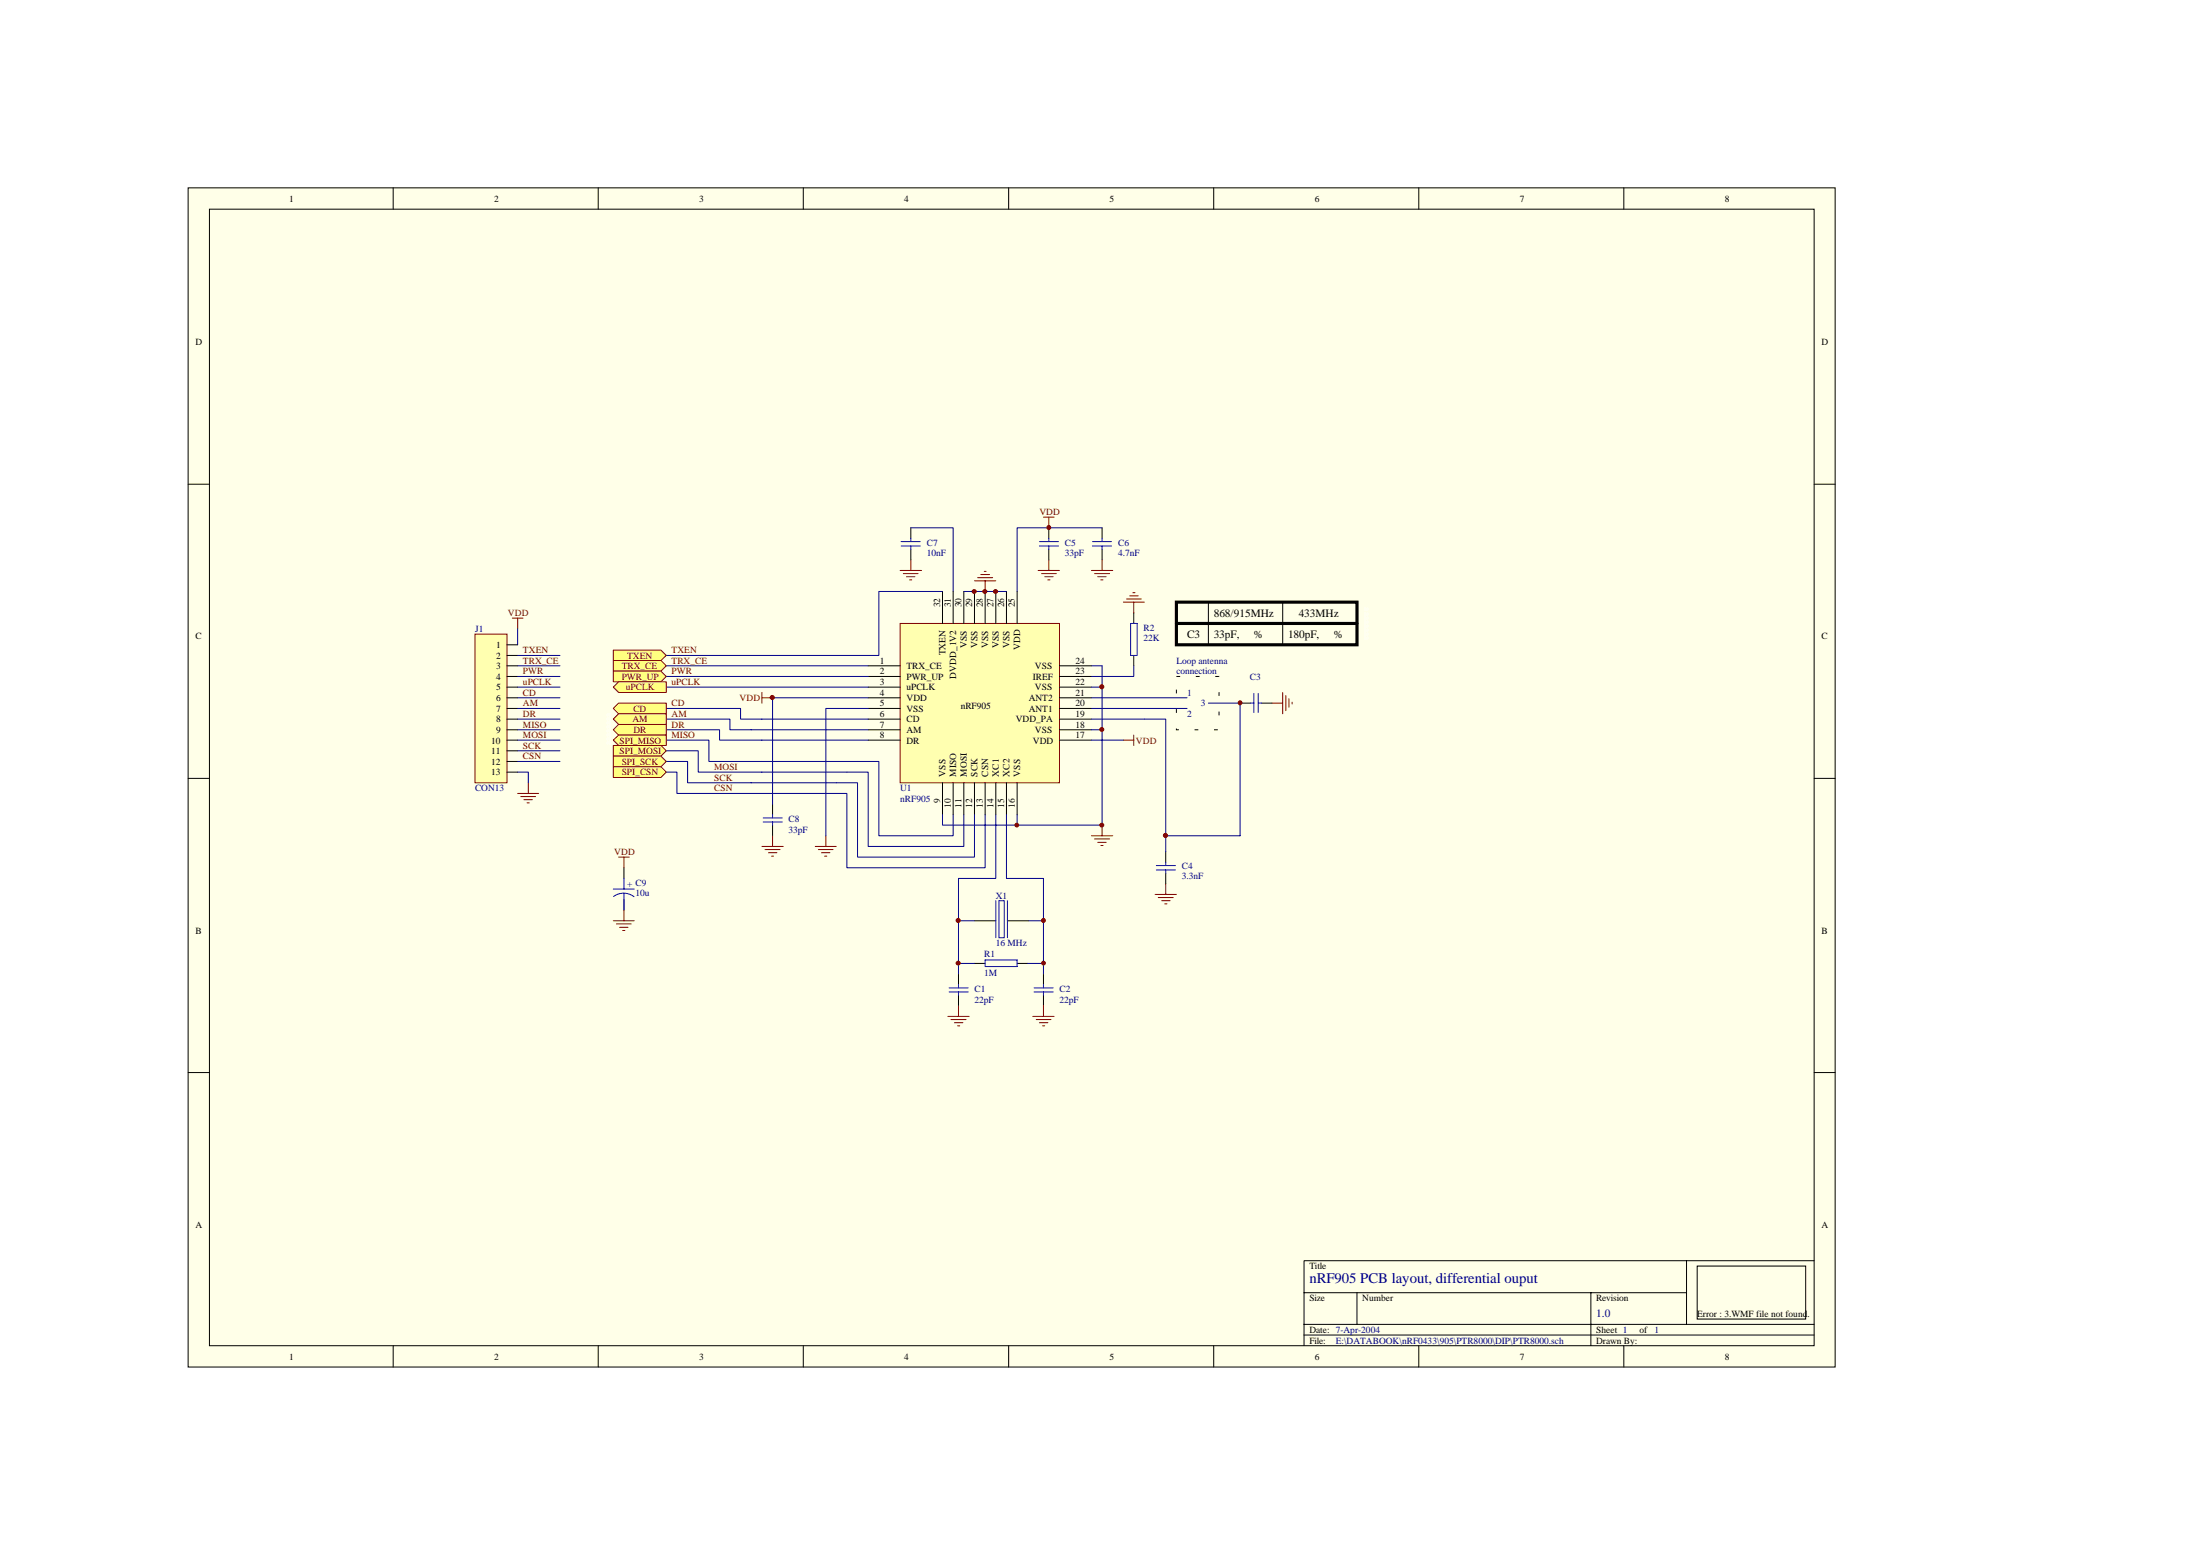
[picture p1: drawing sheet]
<svg xmlns="http://www.w3.org/2000/svg" width="297mm" height="210mm" viewBox="0 0 297 210" stroke-linecap="round" stroke-linejoin="round" font-family="sans-serif">
<path d="M25.4 25.4h222.4v159.1h-222.4z" fill="#ffffe8"/>
<g fill="none" stroke="#000" stroke-width=".14">
<path d="M25.4 25.4h222.4v159.1h-222.4zM28.3 28.2h216.6v153.5h-216.6zM53.1 25.4v2.8M80.8 25.4v2.8M108.5 25.4v2.8M136.2 25.4v2.8M163.9 25.4v2.8M191.6 25.4v2.8M219.2 25.4v2.8M25.4 65.4h2.9M123 71.2v1.5M123 74.1v1.5"/>
<path d="M141.6 71.2v1.5M141.6 74.1v1.5M148.8 71.2v1.5M148.8 74.1v1.5M244.9 65.4h2.9M153.1 82.7v1.5M153.1 88.5v1.4M25.4 105.1h2.9M244.9 105.1h2.9M129.4 131.5v1.4M129.4 134.3v1.5M131.6 130h1.4"/>
<path d="M131.6 124.3h2.9M136 124.3h2.9M137.3 130h1.5M140.9 131.5v1.4M140.9 134.3v1.5M25.4 144.8h2.9M244.9 144.8h2.9M176.1 174.5h51.6M176.1 178.8h51.6M183.2 174.5v4.3M214.8 174.5v7.2M227.7 170.2v8.6h17.2"/>
<path d="M229.2 170.9h14.6v7.2h-14.6zM244.9 170.2h-68.8v11.5M53.1 181.7v2.8M80.8 181.7v2.8M108.5 181.7v2.8M136.2 181.7v2.8M163.9 181.7v2.8M176.1 180.2h68.8M191.6 181.7v2.8M219.2 181.7v2.8"/>
</g>
<g fill="none" stroke="#00f" stroke-width=".14">
<path d="M121.7 73.7h2.5M121.7 73.1h2.5M123 72.7v.4M123 73.7v.4M140.3 73.7h2.6M140.3 73.1h2.6M141.6 72.7v.4M141.6 73.7v.4M147.5 73.7h2.6M147.5 73.1h2.6M148.8 72.7v.4M148.8 73.7v.4"/>
<path d="M152.7 84.2h.8v4.3h-.8zM128.1 133.3h2.6M128.1 133.9h2.6M129.4 132.9v.4M129.4 133.9v.4M133 129.6h4.3v.9h-4.3zM134.5 121.6v5M134.9 121.6h.7v5h-.7zM136 121.6v5M139.6 133.3h2.6M139.6 133.9h2.6M140.9 132.9v.4"/>
<path d="M140.9 133.9v.4"/>
</g>
<g fill="none" stroke="#800000" stroke-width=".14">
<path d="M121.5 77h2.9M122 77.4h2M122.4 77.9h1.1M122.8 78.3h.3M123 75.6v1.4M140.2 77h2.8M140.6 77.4h2M140.9 69.8h1.4M141.1 77.9h1.1M141.5 78.3h.3M141.6 69.8v1.4M141.6 75.6v1.4"/>
<path d="M147.4 77h2.8M147.8 77.4h2M148.2 77.9h1.2M148.6 78.3h.3M148.8 75.6v1.4M128 137.2h2.9M128.4 137.6h2M128.9 138h1.1M129.3 138.5h.3M129.4 135.8v1.4M139.4 137.2h2.9M139.9 137.6h2"/>
<path d="M140.3 138h1.2M140.8 138.5h.3M140.9 135.8v1.4"/>
</g>
<path d="M129.4 130h2.2M131.6 124.3h-2.2v7.2M138.8 130h2.1M138.9 124.3h2v7.2" fill="none" stroke="#000080" stroke-width=".14"/>
<path d="M121.5 84.2h21.5v21.5h-21.5z" fill="#ffffb0" stroke="#800000" stroke-width=".14"/>
<g fill="none" stroke="#000" stroke-width=".14">
<path d="M127.3 79.8v4.4M128.7 79.8v4.4M130.1 79.8v4.4M131.6 79.8v4.4M133 79.8v4.4M134.5 79.8v4.4M135.9 79.8v4.4M137.3 79.8v4.4M117.2 89.9h4.3M117.2 98.5h4.3M117.2 99.9h4.3M117.2 91.3h4.3"/>
<path d="M117.2 92.8h4.3M117.2 94.2h4.3M117.2 95.6h4.3M117.2 97.1h4.3M143 89.9h4.4M143 98.5h4.4M143 99.9h4.4M143 91.3h4.4M143 92.8h4.4M143 94.2h4.4M143 95.6h4.4M143 97.1h4.4"/>
<path d="M163.2 81.3v5.7M167.4 94.9h1.5M170.3 94.9h1.4M173.2 81.3v5.7M104.3 108.5v1.5M104.3 111.4v1.4M127.3 105.7v4.3M128.7 105.7v4.3M130.1 105.7v4.3M131.6 105.7v4.3M133 105.7v4.3M134.5 105.7v4.3"/>
<path d="M135.9 105.7v4.3M137.3 105.7v4.3M157.4 115v1.4M157.4 117.9v1.4"/>
</g>
<g fill="none" stroke="#800000" stroke-width=".14">
<path d="M131.6 78.4h2.9M132 78h2M132.4 77.6h1.2M132.9 77.1h.2M133 78.4v1.4M102.9 93.5v1.4M102.9 94.2h1.4M151.7 99.9h1.4M151.7 81.3h2.8M152.1 80.9h2M152.5 80.4h1.2M153 80h.2"/>
<path d="M153.1 81.3v1.4M153.1 99.2v1.4M171.7 94.9h1.5M173.2 93.5v2.9M173.6 93.9v2M174 94.3v1.2M174.5 94.8v.2M102.9 114.3h2.8M103.3 114.7h2M103.8 115.1h1.1M104.2 115.6h.2M104.3 112.8v1.5"/>
<path d="M110.1 114.3h2.8M110.5 114.7h2M110.9 115.1h1.2M111.3 115.6h.3M111.5 112.8v1.5M147.4 112.8h2.8M147.8 113.2h2M148.2 113.7h1.2M148.6 114.1h.3M148.8 111.4v1.4M157.4 119.3v1.4M156 120.7h2.8"/>
<path d="M156.4 121.2h2M156.8 121.6h1.2M157.3 122h.3"/>
</g>
<g fill="none" stroke="#000080" stroke-width=".14">
<path d="M123 71.2h5.7v8.6M127.3 79.8h-8.6v8.7h-28.7M130.1 79.8h5.8M148.8 71.2h-11.5v8.6M90 99.9h5.7v2.9h23v10h10v-2.8M90 98.5h7.2v1.4h20M90 97.1h8.6v1.4h18.6M90 95.6h10v1.5h17.2M90 89.9h27.2M90 91.3h27.2M90 92.8h27.2M117.2 95.6h-5.7v17.2"/>
<path d="M117.2 94.2h-12.9v14.3M147.4 89.9h1.4v2.9h-1.4M147.4 99.9h4.3M147.4 97.1h7.1M148.8 92.8v5.7h-1.4M148.8 98.5v12.9h-11.5M153.1 89.9v1.4h-5.7M90 101.3h4.3v2.9h22.9v10.1h12.9v-4.3M90 102.8h2.8v2.9h23v10h15.8v-5.7M90 104.2h1.4v2.9h22.9v10h18.7v-7.1M127.3 110v1.4h10M134.5 110v8.6h-5.1v5.7"/>
<path d="M135.9 110v8.6h5v5.7M137.3 110v1.4"/>
</g>
<path d="M168.9 94.9h.4M169.3 93.6v2.6M169.9 94.9h.4M169.9 93.6v2.6M103 111h2.6M103 110.4h2.6M104.3 110v.4M104.3 111v.4M156.1 117.4h2.6M156.1 116.8h2.6M157.4 116.4v.4M157.4 117.4v.5" fill="none" stroke="#00f" stroke-width=".14"/>
<path d="M158.8 81.3h24.4v5.7h-24.4zM158.8 84.2h24.4" fill="none" stroke="#000" stroke-width=".42"/>
<g fill="#ffff80" stroke="#800000" stroke-width=".14">
<path d="M82.8 87.8h6.4l.8 .7-.8 .7h-6.4z" fill-rule="evenodd"/>
<path d="M82.8 89.2h6.4l.8 .7-.8 .7h-6.4z" fill-rule="evenodd"/>
<path d="M82.8 90.6h6.4l.8 .7-.8 .7h-6.4z" fill-rule="evenodd"/>
<path d="M82.8 95.6l.7-.7h6.5v1.5h-6.5z" fill-rule="evenodd"/>
<path d="M83.5 96.4h6.5v1.4h-6.5l-.7-.7z" fill-rule="evenodd"/>
<path d="M82.8 98.5l.7-.7h6.5v1.4h-6.5z" fill-rule="evenodd"/>
<path d="M82.8 99.9l.7-.7h6.5v1.4h-6.5z" fill-rule="evenodd"/>
<path d="M82.8 100.6h6.4l.8 .7-.8 .8h-6.4z" fill-rule="evenodd"/>
<path d="M82.8 102.1h6.4l.8 .7-.8 .7h-6.4z" fill-rule="evenodd"/>
<path d="M82.8 103.5h6.4l.8 .7-.8 .7h-6.4z" fill-rule="evenodd"/>
<path d="M83.5 92h6.5v1.5h-6.5l-.7-.7z" fill-rule="evenodd"/>
</g>
<path d="M147.4 94.2h12.9M147.4 95.6h12.9M163.2 94.9h4.2v17.9h-10v-15.7h-2.9M157.4 112.8v2.2" fill="none" stroke="#000080" stroke-width=".14"/>
<path d="M158.8 91.3h5.8v7.2h-5.8z" fill="none" stroke="#000" stroke-width=".14" stroke-dasharray=".5 2.1" stroke-linecap="butt"/>
<g fill="#800000" stroke="#800000" stroke-width=".14">
<circle cx="129.4" cy="130" r=".27"/>
<circle cx="140.9" cy="130" r=".25"/>
<circle cx="140.9" cy="124.2" r=".26"/>
<circle cx="129.4" cy="124.2" r=".28"/>
<circle cx="134.4" cy="79.8" r=".27"/>
<circle cx="133" cy="79.8" r=".27"/>
<circle cx="131.5" cy="79.8" r=".27"/>
<circle cx="148.8" cy="111.4" r=".27"/>
<circle cx="148.8" cy="92.7" r=".28"/>
<circle cx="148.8" cy="98.5" r=".27"/>
<circle cx="137.3" cy="111.4" r=".25"/>
<circle cx="104.3" cy="94.1" r=".28"/>
<circle cx="157.4" cy="112.8" r=".28"/>
<circle cx="167.4" cy="94.9" r=".26"/>
<circle cx="141.6" cy="71.2" r=".26"/>
</g>
<path d="M84.2 117.1v1.5M84.2 121.4v1.5" fill="none" stroke="#000" stroke-width=".14"/>
<path d="M84.2 118.6v1.4M82.8 120h2.8M82.8 121a2.29 2.29 0 0 1 2.8 0M84.2 120.6v2.3" fill="none" stroke="#00f" stroke-width=".14"/>
<path d="M83.5 115.7h1.5M84.2 115.7v1.4M82.8 124.3h2.8M83.2 124.7h2M83.7 125.2h1.1M84.1 125.6h.3M84.2 122.9v1.4" fill="none" stroke="#800000" stroke-width=".14"/>
<path d="M64.1 85.6h4.4v20.1h-4.4z" fill="#ffffb0" stroke="#800000" stroke-width=".14"/>
<g fill="none" stroke="#000" stroke-width=".14">
<path d="M68.5 99.9h1.4M68.5 98.5h1.4M68.5 97.1h1.4M68.5 95.6h1.4M68.5 94.2h1.4M68.5 92.8h1.4M68.5 91.3h1.4M68.5 89.9h1.4M68.5 88.5h1.4M68.5 87h1.4M68.5 104.2h1.4M68.5 102.8h1.4"/>
<path d="M68.5 101.3h1.4"/>
</g>
<g fill="none" stroke="#000080" stroke-width=".14">
<path d="M69.9 88.5h5.7M69.9 89.9h5.7M69.9 91.3h5.7M69.9 92.8h5.7M69.9 94.2h5.7M69.9 95.6h5.7M69.9 97.1h5.7M69.9 98.5h5.7M69.9 99.9h5.7M69.9 84.9v2.1M69.9 104.2h1.4v1.5M69.9 101.3h5.7"/>
<path d="M69.9 102.8h5.7"/>
</g>
<path d="M69.2 83.4h1.4M69.9 83.4v1.5M69.9 107.1h2.8M70.3 107.5h2M70.7 107.9h1.2M71.2 108.4h.3M71.3 105.7v1.4" fill="none" stroke="#800000" stroke-width=".14"/>
<text font-size="2" fill="#000080" x="176.8" y="173.2">nRF905 PCB layout, differential ouput</text>
<g font-size="1.5">
<text x="163.9" y="83.2">868/915MHz</text>
<text x="175.3" y="83.2">433MHz</text>
<text x="160.3" y="86.1">C3</text>
<text x="163.9" y="86.1">33pF,</text>
<text x="169.3" y="86.1">%</text>
<text x="173.9" y="86.1">180pF,</text>
<text x="180.1" y="86.1">%</text>
</g>
<text font-size="1.5" fill="#000080" x="215.5" y="177.7">1.0</text>
<g font-size="1.3">
<text x="39" y="27.2">1</text>
<text x="66.7" y="27.2">2</text>
<text x="94.4" y="27.2">3</text>
<text x="122.1" y="27.2">4</text>
<text x="149.8" y="27.2">5</text>
<text x="177.5" y="27.2">6</text>
<text x="205.2" y="27.2">7</text>
<text x="232.9" y="27.2">8</text>
<text x="26.4" y="46.6">D</text>
<text x="245.9" y="46.6">D</text>
<text x="127" y="82" transform="rotate(-90 127 82)">32</text>
<text x="128.4" y="82" transform="rotate(-90 128.4 82)">31</text>
<text x="129.8" y="82" transform="rotate(-90 129.8 82)">30</text>
<text x="131.3" y="82" transform="rotate(-90 131.3 82)">29</text>
<text x="132.7" y="82" transform="rotate(-90 132.7 82)">28</text>
<text x="134.2" y="82" transform="rotate(-90 134.2 82)">27</text>
<text x="135.6" y="82" transform="rotate(-90 135.6 82)">26</text>
<text x="137" y="82" transform="rotate(-90 137 82)">25</text>
<text x="26.4" y="86.3">C</text>
<text x="67" y="88.9">2</text>
<text x="67" y="87.5">1</text>
<text x="118.8" y="89.6">1</text>
<text x="127.7" y="88.5" transform="rotate(-90 127.7 88.5)">TXEN</text>
<text x="130.6" y="87.5" transform="rotate(-90 130.6 87.5)">VSS</text>
<text x="132" y="87.5" transform="rotate(-90 132 87.5)">VSS</text>
<text x="133.4" y="87.5" transform="rotate(-90 133.4 87.5)">VSS</text>
<text x="134.9" y="87.5" transform="rotate(-90 134.9 87.5)">VSS</text>
<text x="136.3" y="87.5" transform="rotate(-90 136.3 87.5)">VSS</text>
<text x="137.8" y="87.8" transform="rotate(-90 137.8 87.8)">VDD</text>
<text x="145.2" y="89.6">24</text>
<text x="245.9" y="86.3">C</text>
<text x="67" y="94.6">6</text>
<text x="67" y="93.2">5</text>
<text x="67" y="91.7">4</text>
<text x="67" y="90.3">3</text>
<text x="118.8" y="91">2</text>
<text x="118.8" y="92.5">3</text>
<text x="118.8" y="93.9">4</text>
<text x="118.8" y="95.3">5</text>
<text x="122.4" y="90.3">TRX_CE</text>
<text x="122.4" y="91.7">PWR_UP</text>
<text x="122.4" y="93.2">uPCLK</text>
<text x="122.4" y="94.6">VDD</text>
<text x="129.1" y="91.6" transform="rotate(-90 129.1 91.6)">DVDD_1V2</text>
<text x="129.7" y="95.8">nRF905</text>
<text x="138.9" y="94.6">ANT2</text>
<text x="139.4" y="91.7">IREF</text>
<text x="139.7" y="90.3">VSS</text>
<text x="139.7" y="93.2">VSS</text>
<text x="145.2" y="91">23</text>
<text x="145.2" y="92.5">22</text>
<text x="145.2" y="95.3">20</text>
<text x="145.2" y="93.9">21</text>
<text x="66.3" y="101.8">11</text>
<text x="66.3" y="100.4">10</text>
<text x="67" y="98.9">9</text>
<text x="67" y="97.5">8</text>
<text x="67" y="96.1">7</text>
<text x="118.8" y="96.8">6</text>
<text x="118.8" y="98.2">7</text>
<text x="118.8" y="99.7">8</text>
<text x="122.4" y="96.1">VSS</text>
<text x="122.4" y="97.5">CD</text>
<text x="122.4" y="98.9">AM</text>
<text x="122.4" y="100.4">DR</text>
<text x="137.2" y="97.5">VDD_PA</text>
<text x="138.9" y="96.1">ANT1</text>
<text x="139.4" y="100.4">VDD</text>
<text x="139.7" y="98.9">VSS</text>
<text x="145.2" y="96.8">19</text>
<text x="145.2" y="99.7">17</text>
<text x="145.2" y="98.2">18</text>
<text x="66.3" y="104.6">13</text>
<text x="66.3" y="103.2">12</text>
<text x="127.7" y="104.8" transform="rotate(-90 127.7 104.8)">VSS</text>
<text x="129.1" y="104.8" transform="rotate(-90 129.1 104.8)">MISO</text>
<text x="130.6" y="104.8" transform="rotate(-90 130.6 104.8)">MOSI</text>
<text x="132" y="104.8" transform="rotate(-90 132 104.8)">SCK</text>
<text x="133.4" y="104.8" transform="rotate(-90 133.4 104.8)">CSN</text>
<text x="134.9" y="104.8" transform="rotate(-90 134.9 104.8)">XC1</text>
<text x="136.3" y="104.8" transform="rotate(-90 136.3 104.8)">XC2</text>
<text x="137.8" y="104.8" transform="rotate(-90 137.8 104.8)">VSS</text>
<text x="127" y="108.4" transform="rotate(-90 127 108.4)">9</text>
<text x="128.4" y="109.1" transform="rotate(-90 128.4 109.1)">10</text>
<text x="129.8" y="109.1" transform="rotate(-90 129.8 109.1)">11</text>
<text x="131.3" y="109.1" transform="rotate(-90 131.3 109.1)">12</text>
<text x="132.7" y="109.1" transform="rotate(-90 132.7 109.1)">13</text>
<text x="134.2" y="109.1" transform="rotate(-90 134.2 109.1)">14</text>
<text x="135.6" y="109.1" transform="rotate(-90 135.6 109.1)">15</text>
<text x="137" y="109.1" transform="rotate(-90 137 109.1)">16</text>
<text x="26.4" y="126">B</text>
<text x="245.9" y="126">B</text>
<text x="26.4" y="165.7">A</text>
<text x="245.9" y="165.7">A</text>
<text x="176.8" y="171.3">Title</text>
<text x="176.8" y="175.6">Size</text>
<text x="176.8" y="179.9">Date: 7-Apr-2004</text>
<text x="183.9" y="175.6">Number</text>
<text x="215.5" y="179.9">Sheet 1</text>
<text x="215.5" y="175.6">Revision</text>
<text x="221.3" y="179.9">of</text>
<text x="229.2" y="177.8">Error : 3.WMF file not found.</text>
<text x="39" y="183.5">1</text>
<text x="66.7" y="183.5">2</text>
<text x="94.4" y="183.5">3</text>
<text x="122.1" y="183.5">4</text>
<text x="149.8" y="183.5">5</text>
<text x="176.8" y="181.4">File:</text>
<text x="177.5" y="183.5">6</text>
<text x="205.2" y="183.5">7</text>
<text x="215.5" y="181.4">Drawn By:</text>
<text x="232.9" y="183.5">8</text>
</g>
<g font-size="1.3" fill="#800000">
<text x="140.3" y="69.5">VDD</text>
<text x="68.6" y="83.1">VDD</text>
<text x="70.6" y="89.6">TRX_CE</text>
<text x="70.6" y="88.2">TXEN</text>
<text x="84.7" y="88.9">TXEN</text>
<text x="90.7" y="89.6">TRX_CE</text>
<text x="90.7" y="88.2">TXEN</text>
<text x="70.6" y="91">PWR</text>
<text x="70.6" y="92.5">uPCLK</text>
<text x="70.6" y="93.9">CD</text>
<text x="70.6" y="95.3">AM</text>
<text x="83.9" y="90.3">TRX_CE</text>
<text x="83.9" y="91.7">PWR_UP</text>
<text x="84.5" y="93.2">uPCLK</text>
<text x="90.7" y="91">PWR</text>
<text x="90.7" y="92.5">uPCLK</text>
<text x="90.7" y="95.3">CD</text>
<text x="99.9" y="94.6">VDD</text>
<text x="70.6" y="96.8">DR</text>
<text x="70.6" y="98.2">MISO</text>
<text x="70.6" y="99.7">MOSI</text>
<text x="70.6" y="101">SCK</text>
<text x="83.7" y="100.4">SPI_MISO</text>
<text x="83.7" y="101.8">SPI_MOSI</text>
<text x="85.4" y="97.5">AM</text>
<text x="85.5" y="96.1">CD</text>
<text x="85.5" y="98.9">DR</text>
<text x="90.7" y="96.8">AM</text>
<text x="90.7" y="98.2">DR</text>
<text x="90.7" y="99.7">MISO</text>
<text x="153.4" y="100.4">VDD</text>
<text x="70.6" y="102.5">CSN</text>
<text x="83.9" y="103.2">SPI_SCK</text>
<text x="83.9" y="104.6">SPI_CSN</text>
<text x="96.4" y="103.9">MOSI</text>
<text x="96.4" y="105.4">SCK</text>
<text x="96.4" y="106.8">CSN</text>
<text x="82.9" y="115.4">VDD</text>
</g>
<g font-size="1.3" fill="#000080">
<text x="125.1" y="73.7">C7</text>
<text x="125.1" y="75.1">10nF</text>
<text x="143.8" y="73.7">C5</text>
<text x="143.8" y="75.1">33pF</text>
<text x="151" y="73.7">C6</text>
<text x="151" y="75.1">4.7nF</text>
<text x="64.1" y="85.3">J1</text>
<text x="154.4" y="85.2">R2</text>
<text x="154.4" y="86.6">22K</text>
<text x="158.8" y="89.6">Loop antenna</text>
<text x="158.8" y="91">connection</text>
<text x="160.3" y="93.9">1</text>
<text x="162.1" y="95.3">3</text>
<text x="168.7" y="91.7">C3</text>
<text x="160.3" y="96.8">2</text>
<text x="64.1" y="106.8">CON13</text>
<text x="121.5" y="106.8">U1</text>
<text x="106.5" y="111">C8</text>
<text x="106.5" y="112.4">33pF</text>
<text x="121.5" y="108.2">nRF905</text>
<text x="84.7" y="119.7">+ C9</text>
<text x="159.6" y="117.3">C4</text>
<text x="159.6" y="118.7">3.3nF</text>
<text x="85.8" y="121">10u</text>
<text x="134.5" y="121.3">X1</text>
<text x="132.9" y="129.2">R1</text>
<text x="132.9" y="131.7">1M</text>
<text x="134.5" y="127.7">16 MHz</text>
<text x="131.6" y="133.9">C1</text>
<text x="131.6" y="135.3">22pF</text>
<text x="143" y="133.9">C2</text>
<text x="143" y="135.3">22pF</text>
<text x="223.4" y="179.9">1</text>
<text x="180.3" y="181.4">E:\DATABOOK\nRF0433\905\PTR8000\DIP\PTR8000.sch</text>
</g>
<text font-size="1.3" fill="#fff" x="82.5" y="100.6" transform="rotate(-90 82.5 100.6)">aaaaaaaa</text>
</svg>
